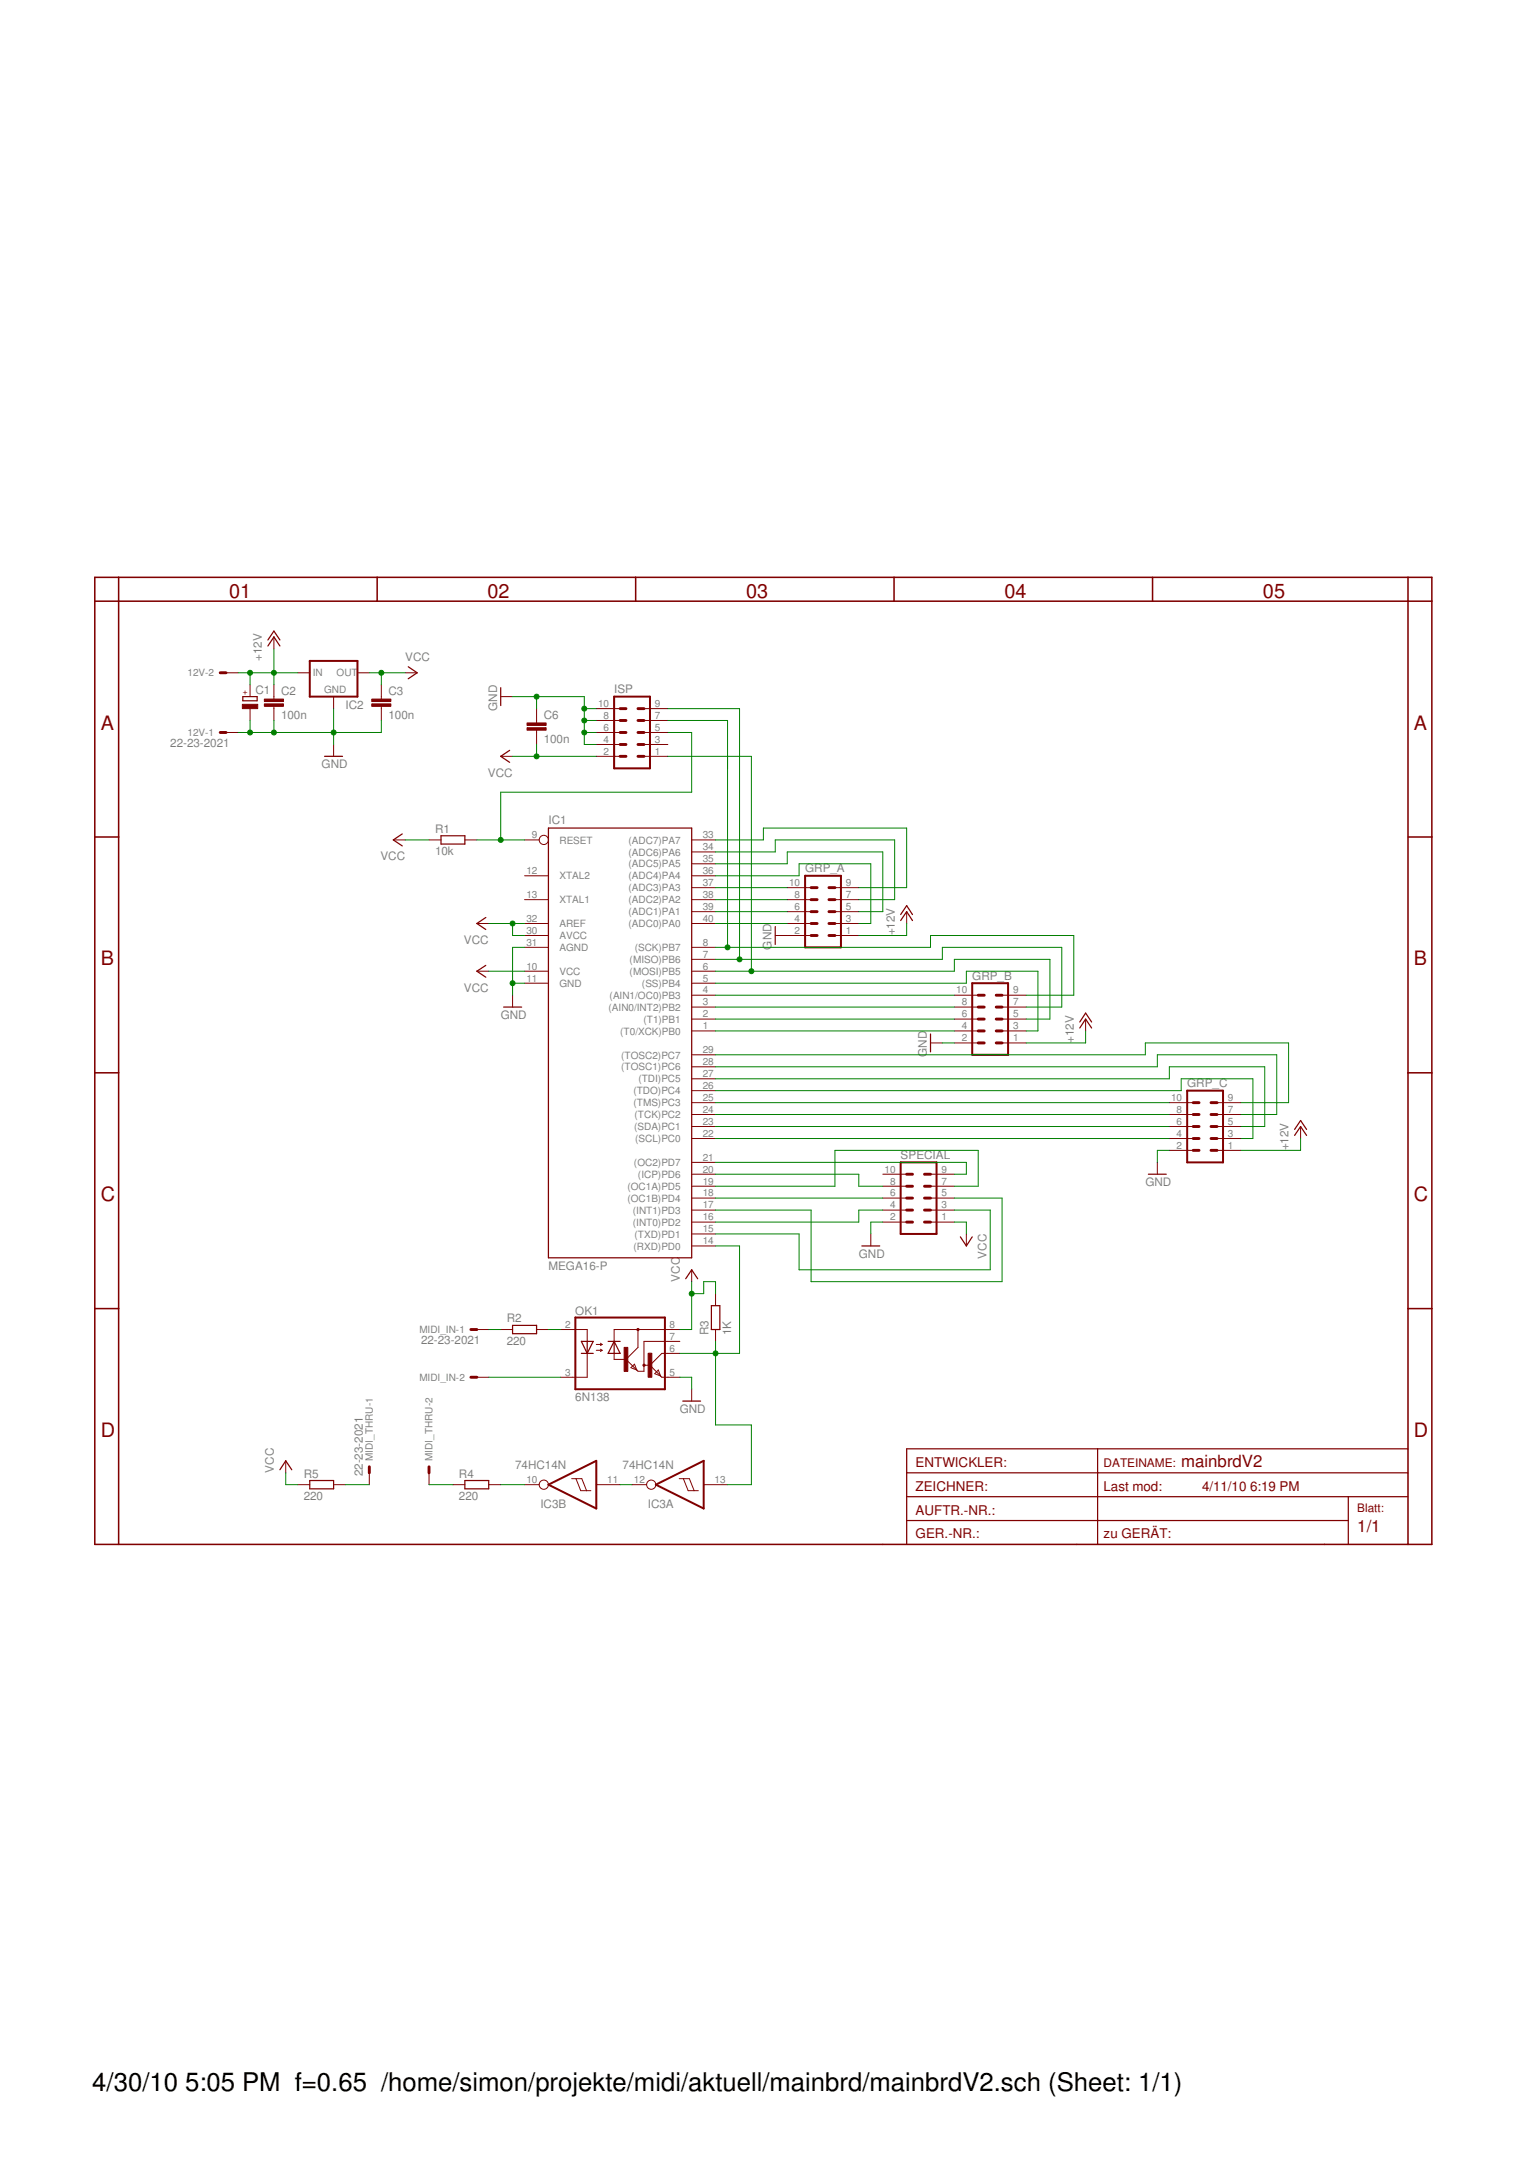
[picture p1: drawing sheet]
<svg xmlns="http://www.w3.org/2000/svg" width="210mm" height="297mm" viewBox="0 0 210 297" stroke-linecap="round" stroke-linejoin="round" font-family="sans-serif">
<g fill="#800000" stroke="#800000" stroke-width=".21">
<path d="M121.4 212.4h26.7z"/>
<path d="M148.1 212.4h34.1z"/>
<path d="M182.2 212.4h11.5z"/>
<path d="M193.7 212.4h3.3z"/>
<path d="M193.7 79.4h3.3z"/>
<path d="M123 79.4h70.7z"/>
<path d="M87.4 79.4h35.6z"/>
<path d="M51.9 79.4h35.5z"/>
<path d="M16.3 79.4h35.6z"/>
<path d="M13 79.4h3.3z"/>
<path d="M193.7 82.7h3.3z"/>
<path d="M197 79.4v3.3z"/>
<path d="M13 79.4v3.3z"/>
<path d="M158.5 82.7h35.2z"/>
<path d="M123 82.7h35.5z"/>
<path d="M87.4 82.7h35.6z"/>
<path d="M51.9 82.7h35.5z"/>
<path d="M16.3 82.7h35.6z"/>
<path d="M13 82.7h3.3z"/>
<path d="M13 82.7v64.8z"/>
<path d="M13 147.5v32.5z"/>
<path d="M13 180v32.4z"/>
<path d="M16.3 212.4h105.1z"/>
<path d="M13 212.4h3.3z"/>
<path d="M193.7 79.4v3.3z"/>
<path d="M16.3 180v32.4z"/>
<path d="M16.3 147.5v32.5z"/>
<path d="M16.3 115.1v32.4z"/>
<path d="M16.3 82.7v32.4z"/>
<path d="M16.3 79.4v3.3z"/>
<path d="M13 180h3.3z"/>
<path d="M13 147.5h3.3z"/>
<path d="M13 115.1h3.3z"/>
<path d="M51.9 79.4v3.3z"/>
<path d="M87.4 79.4v3.3z"/>
<path d="M123 79.4v3.3z"/>
<path d="M158.5 79.4v3.3z"/>
<path d="M193.7 82.7v64.8z"/>
<path d="M193.7 147.5v32.5z"/>
<path d="M193.7 180v32.4z"/>
<path d="M197 180v32.4z"/>
<path d="M197 147.5v32.5z"/>
<path d="M197 115.1v32.4z"/>
<path d="M197 82.7v32.4z"/>
<path d="M193.7 180h3.3z"/>
<path d="M193.7 147.5h3.3z"/>
<path d="M193.7 115.1h3.3z"/>
</g>
<g fill="#800000" stroke="#800000" stroke-width=".17">
<path d="M185.5 205.8v3.3z"/>
<path d="M124.7 205.8h26.3z"/>
<path d="M124.7 209.1v3.3z"/>
<path d="M124.7 205.8v3.3z"/>
<path d="M124.7 199.2h26.3z"/>
<path d="M151 199.2h42.7z"/>
<path d="M124.7 202.5h26.3z"/>
<path d="M151 202.5h42.7z"/>
<path d="M151 199.2v3.3z"/>
<path d="M151 202.5v3.3z"/>
<path d="M124.7 209.1h60.8z"/>
<path d="M185.5 209.1v3.3z"/>
<path d="M124.7 199.2v3.3z"/>
<path d="M124.7 202.5v3.3z"/>
<path d="M151 205.8h34.5z"/>
<path d="M185.5 205.8h8.2z"/>
<path d="M151 205.8v6.6z"/>
<path d="M75.4 113.9h19.7z"/>
<path d="M95.1 113.9v59.1z"/>
<path d="M75.4 173h19.7z"/>
<path d="M75.4 113.9v59.1z"/>
<path d="M44.6 104h2.5z"/>
<path d="M128 142.2v2.5z"/>
<path d="M68.9 94.6v2.4z"/>
<path d="M106.6 127.4v2.5z"/>
<path d="M69.3 138.5h2.5z"/>
<path d="M178.9 154.9l.8 1.2z"/>
<path d="M178.9 154.9l-.8 1.2z"/>
<path d="M178.9 154.1l.8 1.2z"/>
<path d="M178.9 154.1l-.8 1.2z"/>
<path d="M37.7 87.6l.8 1.2z"/>
<path d="M37.7 87.6l-.8 1.2z"/>
<path d="M37.7 86.8l.8 1.2z"/>
<path d="M37.7 86.8l-.8 1.2z"/>
<path d="M149.3 140.1l.9 1.3z"/>
<path d="M149.3 140.1l-.8 1.3z"/>
<path d="M149.3 139.3l.9 1.2z"/>
<path d="M149.3 139.3l-.8 1.2z"/>
<path d="M124.7 125.4l.8 1.2z"/>
<path d="M124.7 125.4l-.8 1.2z"/>
<path d="M124.7 124.5l.8 1.3z"/>
<path d="M124.7 124.5l-.8 1.3z"/>
<path d="M33.4 96.4h2z"/>
<path d="M35.4 95.8v.6z"/>
<path d="M33.4 95.8v.6z"/>
<path d="M33.4 95.8h2z"/>
<path d="M60.7 116.1h3.2z"/>
<path d="M60.7 114.9h3.2z"/>
<path d="M63.9 114.9v1.2z"/>
<path d="M60.7 114.9v1.2z"/>
<path d="M158 161.5h2.4z"/>
<path d="M81.6 184.5l-.8 1.6z"/>
<path d="M80 184.5l.8 1.6z"/>
<path d="M80.8 186.1h.8z"/>
<path d="M80 186.1h.8z"/>
<path d="M80.8 184.5h.8z"/>
<path d="M80.8 184.5v1.6z"/>
<path d="M80 184.5h.8z"/>
<path d="M84.5 184.5l-.9 1.6z"/>
<path d="M84.5 184.5l.8 1.6z"/>
<path d="M83.6 184.5h.9z"/>
<path d="M84.5 184.5h.8z"/>
<path d="M83.6 186.1h.9z"/>
<path d="M84.5 186.1h.8z"/>
<path d="M84.5 184.5v1.6z"/>
<path d="M70.5 183.4h3.3z"/>
<path d="M70.5 182.3h3.3z"/>
<path d="M73.8 182.3v1.1z"/>
<path d="M70.5 182.3v1.1z"/>
<path d="M93.9 192.7h2.5z"/>
<path d="M99 179.6v3.2z"/>
<path d="M97.9 179.6v3.2z"/>
<path d="M97.9 179.6h1.1z"/>
<path d="M97.9 182.8h1.1z"/>
<path d="M118.6 171.3h2.4z"/>
<path d="M63.9 204.7h3.3z"/>
<path d="M63.9 203.6h3.3z"/>
<path d="M67.2 203.6v1.1z"/>
<path d="M63.9 203.6v1.1z"/>
<path d="M42.6 204.7h3.3z"/>
<path d="M42.6 203.6h3.3z"/>
<path d="M45.9 203.6v1.1z"/>
<path d="M42.6 203.6v1.1z"/>
<path d="M56.2 93.3l1.2-.8z"/>
<path d="M56.2 91.7l1.2 .8z"/>
<path d="M68.9 104l1.2-.8z"/>
<path d="M68.9 104l1.2 .8z"/>
<path d="M54.1 115.5l1.2-.8z"/>
<path d="M54.1 115.5l1.2 .8z"/>
<path d="M65.6 133.6l1.2-.8z"/>
<path d="M65.6 133.6l1.2 .8z"/>
<path d="M65.6 127l1.2-.8z"/>
<path d="M65.6 127l1.2 .8z"/>
<path d="M132.1 170.1l.8 1.2z"/>
<path d="M133.7 170.1l-.8 1.2z"/>
<path d="M95.1 174.6l.9 1.2z"/>
<path d="M95.1 174.6l-.8 1.2z"/>
<path d="M39.3 200.9l.8 1.2z"/>
<path d="M39.3 200.9l-.8 1.2z"/>
</g>
<g fill="#800000" stroke="#800000" stroke-width=".14">
<path d="M95.1 115.5h3.3z"/>
<path d="M95.1 117.2h3.3z"/>
<path d="M95.1 118.8h3.3z"/>
<path d="M95.1 120.4h3.3z"/>
<path d="M95.1 122.1h3.3z"/>
<path d="M95.1 123.7h3.3z"/>
<path d="M95.1 125.4h3.3z"/>
<path d="M95.1 127h3.3z"/>
<path d="M95.1 130.3h3.3z"/>
<path d="M95.1 131.9h3.3z"/>
<path d="M95.1 133.6h3.3z"/>
<path d="M95.1 135.2h3.3z"/>
<path d="M95.1 136.9h3.3z"/>
<path d="M95.1 138.5h3.3z"/>
<path d="M95.1 140.1h3.3z"/>
<path d="M95.1 141.8h3.3z"/>
<path d="M95.1 145.1h3.3z"/>
<path d="M95.1 146.7h3.3z"/>
<path d="M95.1 148.4h3.3z"/>
<path d="M95.1 150h3.3z"/>
<path d="M95.1 151.6h3.3z"/>
<path d="M95.1 153.3h3.3z"/>
<path d="M95.1 154.9h3.3z"/>
<path d="M95.1 156.6h3.3z"/>
<path d="M72.2 130.3h3.2z"/>
<path d="M72.2 128.6h3.2z"/>
<path d="M72.2 127h3.2z"/>
<path d="M72.2 123.7h3.2z"/>
<path d="M72.2 120.4h3.2z"/>
<path d="M72.2 133.6h3.2z"/>
<path d="M72.2 135.2h3.2z"/>
<path d="M72.2 115.5h2z"/>
<path d="M95.1 171.3h3.3z"/>
<path d="M95.1 169.7h3.3z"/>
<path d="M95.1 168.1h3.3z"/>
<path d="M95.1 166.4h3.3z"/>
<path d="M95.1 164.8h3.3z"/>
<path d="M95.1 163.1h3.3z"/>
<path d="M95.1 161.5h3.3z"/>
<path d="M95.1 159.8h3.3z"/>
<path d="M31.1 100.7h1.6z"/>
<path d="M31.1 92.5h1.6z"/>
<path d="M41 92.5h1.6z"/>
<path d="M45.9 95.8v1.6z"/>
<path d="M49.2 92.5h1.6z"/>
<path d="M45.9 102.4v1.6z"/>
<path d="M128 143.4h1.6z"/>
<path d="M68.9 95.8h1.6z"/>
<path d="M106.6 128.6h1.7z"/>
<path d="M70.5 136.9v1.6z"/>
<path d="M178.9 154.9v1.7z"/>
<path d="M37.7 87.6v1.6z"/>
<path d="M149.3 140.1v1.7z"/>
<path d="M124.7 125.4v1.6z"/>
<path d="M34.4 97.4v1.7z"/>
<path d="M34.4 94.2v1.6z"/>
<path d="M37.7 94.2v1.6z"/>
<path d="M37.7 97.4v1.7z"/>
<path d="M37.7 95.8v.3z"/>
<path d="M37.7 97.1v.3z"/>
<path d="M52.5 94.2v1.6z"/>
<path d="M52.5 97.4v1.7z"/>
<path d="M52.5 95.8v.3z"/>
<path d="M52.5 97.1v.3z"/>
<path d="M88.6 104h3.3z"/>
<path d="M82 104h3.3z"/>
<path d="M88.6 102.4h3.3z"/>
<path d="M82 102.4h3.3z"/>
<path d="M88.6 100.7h3.3z"/>
<path d="M82 100.7h3.3z"/>
<path d="M88.6 99.1h3.3z"/>
<path d="M82 99.1h3.3z"/>
<path d="M88.6 97.4h3.3z"/>
<path d="M82 97.4h3.3z"/>
<path d="M73.8 97.4v1.7z"/>
<path d="M73.8 100.7v1.7z"/>
<path d="M73.8 99.1v.3z"/>
<path d="M73.8 100.4v.3z"/>
<path d="M63.9 115.5h1.7z"/>
<path d="M59 115.5h1.7z"/>
<path d="M114.8 128.6h3.3z"/>
<path d="M108.3 128.6h3.3z"/>
<path d="M114.8 127h3.3z"/>
<path d="M108.3 127h3.3z"/>
<path d="M114.8 125.4h3.3z"/>
<path d="M108.3 125.4h3.3z"/>
<path d="M114.8 123.7h3.3z"/>
<path d="M108.3 123.7h3.3z"/>
<path d="M114.8 122.1h3.3z"/>
<path d="M108.3 122.1h3.3z"/>
<path d="M137.8 143.4h3.3z"/>
<path d="M131.3 143.4h3.3z"/>
<path d="M137.8 141.8h3.3z"/>
<path d="M131.3 141.8h3.3z"/>
<path d="M137.8 140.1h3.3z"/>
<path d="M131.3 140.1h3.3z"/>
<path d="M137.8 138.5h3.3z"/>
<path d="M131.3 138.5h3.3z"/>
<path d="M137.8 136.9h3.3z"/>
<path d="M131.3 136.9h3.3z"/>
<path d="M167.4 158.2h3.3z"/>
<path d="M160.8 158.2h3.3z"/>
<path d="M167.4 156.6h3.3z"/>
<path d="M160.8 156.6h3.3z"/>
<path d="M167.4 154.9h3.3z"/>
<path d="M160.8 154.9h3.3z"/>
<path d="M167.4 153.3h3.3z"/>
<path d="M160.8 153.3h3.3z"/>
<path d="M167.4 151.6h3.3z"/>
<path d="M160.8 151.6h3.3z"/>
<path d="M159.2 159.8v1.7z"/>
<path d="M65.6 182.8h1.6z"/>
<path d="M65.6 189.4h1.6z"/>
<path d="M77.1 182.8h1.6z"/>
<path d="M77.1 189.4h1.6z"/>
<path d="M91.9 184.5h1.6z"/>
<path d="M91.9 182.8h1.6z"/>
<path d="M91.9 189.4h1.6z"/>
<path d="M91.9 186.1h1.6z"/>
<path d="M87.8 182.8v2.5z"/>
<path d="M88.6 187.7h.8z"/>
<path d="M88.6 184.5v3.2z"/>
<path d="M82 184.9h.8z"/>
<path d="M82.6 184.7l.2 .2z"/>
<path d="M82.6 185l.2-.1z"/>
<path d="M82 185.7h.8z"/>
<path d="M82.6 185.5l.2 .2z"/>
<path d="M82.6 185.9l.2-.2z"/>
<path d="M84.5 186.1v.8z"/>
<path d="M84.5 182.8h3.3z"/>
<path d="M84.5 182.8v1.7z"/>
<path d="M84.5 186.9h1.6z"/>
<path d="M88.6 187.7v.9z"/>
<path d="M80.8 182.8v1.7z"/>
<path d="M88.6 184.5h3.3z"/>
<path d="M87.8 182.8h4.1z"/>
<path d="M78.7 182.8h2.1z"/>
<path d="M78.7 189.4h2.1z"/>
<path d="M80.8 186.1v3.3z"/>
<path d="M87.8 185.3l-1.7 1.6z"/>
<path d="M86.1 186.9l1.5 1.5z"/>
<path d="M87.8 188.6h.8z"/>
<path d="M87.3 187.6l.3 .8z"/>
<path d="M87.6 188.4l.2 .2z"/>
<path d="M86.8 188.1l.8 .3z"/>
<path d="M86.8 188.1l.5-.5z"/>
<path d="M91 186.1l-1.6 1.6z"/>
<path d="M89.4 187.7l1.5 1.5z"/>
<path d="M91 189.4h.9z"/>
<path d="M91 186.1h.9z"/>
<path d="M90.5 188.4l.4 .8z"/>
<path d="M90.9 189.2l.1 .2z"/>
<path d="M90.1 188.9l.8 .3z"/>
<path d="M90.5 188.4l-.4 .5z"/>
<path d="M73.8 182.8h1.6z"/>
<path d="M68.9 182.8h1.6z"/>
<path d="M95.1 191v1.7z"/>
<path d="M98.4 177.9v1.7z"/>
<path d="M98.4 182.8v1.7z"/>
<path d="M128 168.1h3.3z"/>
<path d="M121.4 168.1h3.3z"/>
<path d="M128 166.4h3.3z"/>
<path d="M121.4 166.4h3.3z"/>
<path d="M128 164.8h3.3z"/>
<path d="M121.4 164.8h3.3z"/>
<path d="M128 163.1h3.3z"/>
<path d="M121.4 163.1h3.3z"/>
<path d="M128 161.5h3.3z"/>
<path d="M121.4 161.5h3.3z"/>
<path d="M119.8 169.7v1.6z"/>
<path d="M96.8 204.2h3.3z"/>
<path d="M86.9 204.2h2z"/>
<path d="M94 203.3l.7 1.7z"/>
<path d="M94.8 203.3l.7 1.7z"/>
<path d="M94 203.3h.8z"/>
<path d="M93.4 203.3h.6z"/>
<path d="M95.5 205h.6z"/>
<path d="M94.7 205h.8z"/>
<path d="M82 204.2h3.3z"/>
<path d="M72.2 204.2h2z"/>
<path d="M79.2 203.3l.7 1.7z"/>
<path d="M80 203.3l.7 1.7z"/>
<path d="M79.2 203.3h.8z"/>
<path d="M78.6 203.3h.6z"/>
<path d="M80.7 205h.6z"/>
<path d="M79.9 205h.8z"/>
<path d="M67.2 204.2h1.7z"/>
<path d="M62.3 204.2h1.6z"/>
<path d="M45.9 204.2h1.6z"/>
<path d="M41 204.2h1.6z"/>
<path d="M50.8 202.5v1.7z"/>
<path d="M59 202.5v1.7z"/>
<path d="M55.7 92.5h1.7z"/>
<path d="M68.9 104h1.6z"/>
<path d="M54.1 115.5h1.6z"/>
<path d="M65.6 133.6h1.6z"/>
<path d="M65.6 127h1.6z"/>
<path d="M132.9 169.7v1.6z"/>
<path d="M95.1 174.6v1.7z"/>
<path d="M39.3 200.9v1.6z"/>
</g>
<g fill="none" stroke="#800000" stroke-width=".14">
<circle cx="74.8" cy="115.5" r=".64"/>
<circle cx="74.8" cy="204.2" r=".64"/>
<circle cx="89.6" cy="204.2" r=".64"/>
</g>
<g fill="#800000" stroke="#800000" stroke-width=".4">
<path d="M30.3 100.7h.8z"/>
<path d="M30.3 92.5h.8z"/>
<path d="M87.8 97.4h.8z"/>
<path d="M87.8 99.1h.8z"/>
<path d="M87.8 100.7h.8z"/>
<path d="M87.8 102.4h.8z"/>
<path d="M87.8 104h.8z"/>
<path d="M85.3 97.4h.8z"/>
<path d="M85.3 99.1h.8z"/>
<path d="M85.3 100.7h.8z"/>
<path d="M85.3 102.4h.8z"/>
<path d="M85.3 104h.8z"/>
<path d="M114 122.1h.8z"/>
<path d="M114 123.7h.8z"/>
<path d="M114 125.4h.8z"/>
<path d="M114 127h.8z"/>
<path d="M114 128.6h.8z"/>
<path d="M111.6 122.1h.8z"/>
<path d="M111.6 123.7h.8z"/>
<path d="M111.6 125.4h.8z"/>
<path d="M111.6 127h.8z"/>
<path d="M111.6 128.6h.8z"/>
<path d="M137 136.9h.8z"/>
<path d="M137 138.5h.8z"/>
<path d="M137 140.1h.8z"/>
<path d="M137 141.8h.8z"/>
<path d="M137 143.4h.8z"/>
<path d="M134.6 136.9h.8z"/>
<path d="M134.6 138.5h.8z"/>
<path d="M134.6 140.1h.8z"/>
<path d="M134.6 141.8h.8z"/>
<path d="M134.6 143.4h.8z"/>
<path d="M166.6 151.6h.8z"/>
<path d="M166.6 153.3h.8z"/>
<path d="M166.6 154.9h.8z"/>
<path d="M166.6 156.6h.8z"/>
<path d="M166.6 158.2h.8z"/>
<path d="M164.1 151.6h.8z"/>
<path d="M164.1 153.3h.8z"/>
<path d="M164.1 154.9h.8z"/>
<path d="M164.1 156.6h.8z"/>
<path d="M164.1 158.2h.8z"/>
<path d="M64.8 182.8h.8z"/>
<path d="M64.8 189.4h.8z"/>
<path d="M127.2 161.5h.8z"/>
<path d="M127.2 163.1h.8z"/>
<path d="M127.2 164.8h.8z"/>
<path d="M127.2 166.4h.8z"/>
<path d="M127.2 168.1h.8z"/>
<path d="M124.7 161.5h.8z"/>
<path d="M124.7 163.1h.8z"/>
<path d="M124.7 164.8h.8z"/>
<path d="M124.7 166.4h.8z"/>
<path d="M124.7 168.1h.8z"/>
<path d="M50.8 201.7v.8z"/>
<path d="M59 201.7v.8z"/>
</g>
<g fill="#800000" stroke="#800000" stroke-width=".28">
<path d="M42.6 95.8h6.6z"/>
<path d="M49.2 90.9v4.9z"/>
<path d="M42.6 90.9h6.6z"/>
<path d="M42.6 90.9v4.9z"/>
<path d="M84.5 105.7h4.9z"/>
<path d="M84.5 95.8v9.9z"/>
<path d="M89.4 95.8v9.9z"/>
<path d="M84.5 95.8h4.9z"/>
<path d="M110.7 130.3h5z"/>
<path d="M110.7 120.4v9.9z"/>
<path d="M115.7 120.4v9.9z"/>
<path d="M110.7 120.4h5z"/>
<path d="M133.7 145.1h5z"/>
<path d="M133.7 135.2v9.9z"/>
<path d="M138.7 135.2v9.9z"/>
<path d="M133.7 135.2h5z"/>
<path d="M163.3 159.8h4.9z"/>
<path d="M163.3 150v9.8z"/>
<path d="M168.2 150v9.8z"/>
<path d="M163.3 150h4.9z"/>
<path d="M79.1 181.2h12.4z"/>
<path d="M79.1 191h12.4z"/>
<path d="M79.1 181.2v9.8z"/>
<path d="M91.5 181.2v9.8z"/>
<path d="M123.9 169.7h4.9z"/>
<path d="M123.9 159.8v9.9z"/>
<path d="M128.8 159.8v9.9z"/>
<path d="M123.9 159.8h4.9z"/>
<path d="M90.2 204.2l6.6 3.3z"/>
<path d="M90.2 204.2l6.6-3.3z"/>
<path d="M96.8 200.9v6.6z"/>
<path d="M75.4 204.2l6.6 3.3z"/>
<path d="M75.4 204.2l6.6-3.3z"/>
<path d="M82 200.9v6.6z"/>
</g>
<g fill="#800000" stroke="#800000" stroke-width=".14">
<path d="M33.3 96.9h2.2v.5h-2.2z"/>
<path d="M36.4 96.8h2.6v.3h-2.6z"/>
<path d="M36.4 96.1h2.6v.4h-2.6z"/>
<path d="M51.1 96.8h2.7v.3h-2.7z"/>
<path d="M51.1 96.1h2.7v.4h-2.7z"/>
<path d="M72.5 100.1h2.6v.3h-2.6z"/>
<path d="M72.5 99.4h2.6v.4h-2.6z"/>
<path d="M85.9 185.3h.5v3.3h-.5z"/>
<path d="M89.2 186.1h.5v3.3h-.5z"/>
</g>
<g fill="none" stroke="#800000" stroke-width=".28">
<circle cx="87.8" cy="182.8" r=".08"/>
<circle cx="88.6" cy="187.7" r=".08"/>
</g>
<g fill="#008000" stroke="#008000" stroke-width=".14">
<path d="M32.7 100.7h1.7z"/>
<path d="M34.4 100.7h3.3z"/>
<path d="M37.7 100.7h8.2z"/>
<path d="M45.9 100.7h6.6z"/>
<path d="M52.5 99.1v1.6z"/>
<path d="M45.9 100.7v1.7z"/>
<path d="M45.9 97.4v3.3z"/>
<path d="M34.4 99.1v1.6z"/>
<path d="M37.7 99.1v1.6z"/>
<path d="M70.5 135.2v1.7z"/>
<path d="M70.5 130.3v4.9z"/>
<path d="M70.5 130.3h1.7z"/>
<path d="M70.5 135.2h1.7z"/>
<path d="M80.4 97.4h1.6z"/>
<path d="M80.4 97.4v1.7z"/>
<path d="M80.4 99.1v1.6z"/>
<path d="M80.4 100.7h1.6z"/>
<path d="M80.4 99.1h1.6z"/>
<path d="M73.8 95.8v1.6z"/>
<path d="M73.8 95.8h6.6z"/>
<path d="M80.4 95.8v1.6z"/>
<path d="M80.4 102.4h1.6z"/>
<path d="M80.4 100.7v1.7z"/>
<path d="M70.5 95.8h3.3z"/>
<path d="M129.6 143.4h1.7z"/>
<path d="M159.2 158.2v1.6z"/>
<path d="M159.2 158.2h1.6z"/>
<path d="M95.1 189.4v1.6z"/>
<path d="M93.5 189.4h1.6z"/>
<path d="M119.8 168.1v1.6z"/>
<path d="M119.8 168.1h1.6z"/>
<path d="M32.7 92.5h1.7z"/>
<path d="M34.4 92.5h3.3z"/>
<path d="M37.7 92.5h3.3z"/>
<path d="M34.4 92.5v1.7z"/>
<path d="M37.7 92.5v1.7z"/>
<path d="M37.7 89.2v3.3z"/>
<path d="M178.9 156.6v1.6z"/>
<path d="M170.7 158.2h8.2z"/>
<path d="M149.3 141.8v1.6z"/>
<path d="M141.1 143.4h8.2z"/>
<path d="M124.7 127v1.6z"/>
<path d="M118.1 128.6h6.6z"/>
<path d="M65.6 115.5h3.3z"/>
<path d="M68.9 115.5h3.3z"/>
<path d="M91.9 100.7h3.2z"/>
<path d="M95.1 100.7v8.2z"/>
<path d="M68.9 108.9h26.2z"/>
<path d="M68.9 108.9v6.6z"/>
<path d="M98.4 130.3h1.7z"/>
<path d="M100.1 105.7v24.6z"/>
<path d="M100.1 104v1.7z"/>
<path d="M100.1 99.1v6.6z"/>
<path d="M91.9 99.1h8.2z"/>
<path d="M100.1 130.3h27.9z"/>
<path d="M128 128.6v1.7z"/>
<path d="M128 128.6h19.7z"/>
<path d="M147.7 128.6v8.3z"/>
<path d="M141.1 136.9h6.6z"/>
<path d="M98.4 131.9h3.3z"/>
<path d="M101.7 97.4v34.5z"/>
<path d="M91.9 97.4h9.8z"/>
<path d="M101.7 131.9h27.9z"/>
<path d="M129.6 130.3v1.6z"/>
<path d="M129.6 130.3h16.4z"/>
<path d="M146 130.3v8.2z"/>
<path d="M141.1 138.5h4.9z"/>
<path d="M98.4 133.6h5z"/>
<path d="M103.4 104v29.6z"/>
<path d="M91.9 104h11.5z"/>
<path d="M103.4 133.6h27.9z"/>
<path d="M131.3 131.9v1.7z"/>
<path d="M131.3 131.9h13.1z"/>
<path d="M144.4 131.9v8.2z"/>
<path d="M141.1 140.1h3.3z"/>
<path d="M98.4 127h9.9z"/>
<path d="M98.4 125.4h9.9z"/>
<path d="M98.4 123.7h9.9z"/>
<path d="M98.4 122.1h9.9z"/>
<path d="M98.4 120.4h11.5z"/>
<path d="M109.9 118.8v1.6z"/>
<path d="M109.9 118.8h9.9z"/>
<path d="M119.8 118.8v8.2z"/>
<path d="M118.1 127h1.7z"/>
<path d="M98.4 118.8h9.9z"/>
<path d="M108.3 117.2v1.6z"/>
<path d="M108.3 117.2h13.1z"/>
<path d="M121.4 117.2v8.2z"/>
<path d="M118.1 125.4h3.3z"/>
<path d="M98.4 117.2h8.2z"/>
<path d="M106.6 115.5v1.7z"/>
<path d="M106.6 115.5h16.5z"/>
<path d="M123.1 115.5v8.2z"/>
<path d="M118.1 123.7h5z"/>
<path d="M98.4 115.5h6.6z"/>
<path d="M105 113.9v1.6z"/>
<path d="M105 113.9h19.7z"/>
<path d="M124.7 113.9v8.2z"/>
<path d="M118.1 122.1h6.6z"/>
<path d="M98.4 141.8h32.9z"/>
<path d="M98.4 140.1h32.9z"/>
<path d="M98.4 138.5h32.9z"/>
<path d="M98.4 136.9h32.9z"/>
<path d="M98.4 135.2h34.5z"/>
<path d="M132.9 133.6v1.6z"/>
<path d="M132.9 133.6h9.9z"/>
<path d="M142.8 133.6v8.2z"/>
<path d="M141.1 141.8h1.7z"/>
<path d="M98.4 156.6h62.4z"/>
<path d="M98.4 154.9h62.4z"/>
<path d="M98.4 153.3h62.4z"/>
<path d="M98.4 151.6h62.4z"/>
<path d="M98.4 150h64.1z"/>
<path d="M162.5 148.4v1.6z"/>
<path d="M162.5 148.4h9.8z"/>
<path d="M172.3 148.4v8.2z"/>
<path d="M170.7 156.6h1.6z"/>
<path d="M170.7 154.9h3.3z"/>
<path d="M174 146.7v8.2z"/>
<path d="M160.8 146.7h13.2z"/>
<path d="M160.8 146.7v1.7z"/>
<path d="M98.4 148.4h62.4z"/>
<path d="M98.4 146.7h60.8z"/>
<path d="M159.2 145.1v1.6z"/>
<path d="M159.2 145.1h16.4z"/>
<path d="M175.6 145.1v8.2z"/>
<path d="M170.7 153.3h4.9z"/>
<path d="M98.4 145.1h59.1z"/>
<path d="M157.5 143.4v1.7z"/>
<path d="M157.5 143.4h19.7z"/>
<path d="M177.2 143.4v8.2z"/>
<path d="M170.7 151.6h6.5z"/>
<path d="M67.2 182.8h1.7z"/>
<path d="M75.4 182.8h1.7z"/>
<path d="M67.2 189.4h9.9z"/>
<path d="M93.5 186.1h4.9z"/>
<path d="M98.4 184.5v1.6z"/>
<path d="M98.4 186.1h3.3z"/>
<path d="M101.7 171.3v14.8z"/>
<path d="M98.4 171.3h3.3z"/>
<path d="M98.4 186.1v9.9z"/>
<path d="M98.4 196h5z"/>
<path d="M103.4 196v8.2z"/>
<path d="M100.1 204.2h3.3z"/>
<path d="M131.3 166.4h4.9z"/>
<path d="M136.2 166.4v8.2z"/>
<path d="M109.9 174.6h26.3z"/>
<path d="M109.9 169.7v4.9z"/>
<path d="M98.4 169.7h11.5z"/>
<path d="M98.4 168.1h19.7z"/>
<path d="M118.1 166.4v1.7z"/>
<path d="M118.1 166.4h3.3z"/>
<path d="M98.4 164.8h23z"/>
<path d="M98.4 161.5h19.7z"/>
<path d="M118.1 161.5v1.6z"/>
<path d="M118.1 163.1h3.3z"/>
<path d="M98.4 159.8h34.5z"/>
<path d="M132.9 159.8v1.7z"/>
<path d="M131.3 161.5h1.6z"/>
<path d="M98.4 163.1h16.4z"/>
<path d="M114.8 158.2v4.9z"/>
<path d="M114.8 158.2h19.8z"/>
<path d="M134.6 158.2v4.9z"/>
<path d="M131.3 163.1h3.3z"/>
<path d="M131.3 164.8h6.5z"/>
<path d="M137.8 164.8v11.5z"/>
<path d="M111.6 176.3h26.2z"/>
<path d="M111.6 166.4v9.9z"/>
<path d="M98.4 166.4h13.2z"/>
<path d="M85.3 204.2h1.6z"/>
<path d="M68.9 204.2h3.3z"/>
<path d="M47.5 204.2h3.3z"/>
<path d="M59 204.2h3.3z"/>
<path d="M50.8 92.5h1.7z"/>
<path d="M52.5 92.5h3.2z"/>
<path d="M52.5 92.5v1.7z"/>
<path d="M73.8 102.4v1.6z"/>
<path d="M73.8 104h8.2z"/>
<path d="M70.5 104h3.3z"/>
<path d="M55.7 115.5h3.3z"/>
<path d="M67.2 127h3.3z"/>
<path d="M70.5 127h1.7z"/>
<path d="M70.5 128.6h1.7z"/>
<path d="M70.5 127v1.6z"/>
<path d="M67.2 133.6h5z"/>
<path d="M39.3 202.5v1.7z"/>
<path d="M39.3 204.2h1.7z"/>
<path d="M93.5 182.8h1.6z"/>
<path d="M95.1 177.9v4.9z"/>
<path d="M95.1 176.3v1.6z"/>
<path d="M98.4 176.3v1.6z"/>
<path d="M96.8 176.3h1.6z"/>
<path d="M96.8 176.3v1.6z"/>
<path d="M95.1 177.9h1.7z"/>
<path d="M131.3 168.1h1.6z"/>
<path d="M132.9 168.1v1.6z"/>
<circle cx="34.4" cy="100.7" r=".34"/>
<circle cx="37.7" cy="100.7" r=".34"/>
<circle cx="45.9" cy="100.7" r=".34"/>
<circle cx="70.5" cy="135.2" r=".34"/>
<circle cx="80.4" cy="99.1" r=".34"/>
<circle cx="80.4" cy="100.7" r=".34"/>
<circle cx="80.4" cy="97.4" r=".34"/>
<circle cx="73.8" cy="95.8" r=".34"/>
<circle cx="37.7" cy="92.5" r=".34"/>
<circle cx="34.4" cy="92.5" r=".34"/>
<circle cx="68.9" cy="115.5" r=".34"/>
<circle cx="100.1" cy="130.3" r=".34"/>
<circle cx="101.7" cy="131.9" r=".34"/>
<circle cx="103.4" cy="133.6" r=".34"/>
<circle cx="98.4" cy="186.1" r=".34"/>
<circle cx="52.5" cy="92.5" r=".34"/>
<circle cx="73.8" cy="104" r=".34"/>
<circle cx="70.5" cy="127" r=".34"/>
<circle cx="95.1" cy="177.9" r=".34"/>
</g>
<g font-size="3.5">
<text x="12.7" y="287.5">4/30/10</text>
<text x="25.5" y="287.5">5:05 PM f=0.65 /home/simon/projekte/midi/aktuell/mainbrd/mainbrdV2.sch (Sheet: 1/1)</text>
</g>
<g font-size="2.7" fill="#800000">
<text x="31.5" y="82.3">01</text>
<text x="67.1" y="82.3">02</text>
<text x="102.6" y="82.3">03</text>
<text x="138.2" y="82.3">04</text>
<text x="173.7" y="82.3">05</text>
<text x="13.9" y="100.3">A</text>
<text x="194.5" y="100.3">A</text>
<text x="13.9" y="132.7">B</text>
<text x="194.5" y="132.7">B</text>
<text x="13.9" y="165.2">C</text>
<text x="194.5" y="165.2">C</text>
<text x="13.9" y="197.6">D</text>
<text x="194.5" y="197.6">D</text>
</g>
<g font-size="2.3" fill="#800000">
<text x="162.5" y="201.7">mainbrdV2</text>
<text x="186.7" y="210.7">1/1</text>
</g>
<g font-size="1.8" fill="#800000">
<text x="125.9" y="201.7">ENTWICKLER:</text>
<text x="125.9" y="205">ZEICHNER:</text>
<text x="125.9" y="208.3">AUFTR.-NR.:</text>
<text x="151.8" y="205">Last mod:</text>
<text x="165.3" y="205">4/11/10</text>
<text x="172" y="205">6:19 PM</text>
<text x="125.9" y="211.6">GER.-NR.:</text>
<text x="151.8" y="211.6">zu GERÄT:</text>
</g>
<g font-size="1.6" fill="#808080">
<text x="35.1" y="95.5">C1</text>
<text x="36" y="90.9" transform="rotate(-90 36 90.9)">+12V</text>
<text x="38.7" y="95.6">C2</text>
<text x="53.4" y="95.6">C3</text>
<text x="55.7" y="90.9">VCC</text>
<text x="84.5" y="95.3">ISP</text>
<text x="38.7" y="98.8">100n</text>
<text x="47.5" y="97.4">IC2</text>
<text x="53.4" y="98.8">100n</text>
<text x="68.4" y="97.7" transform="rotate(-90 68.4 97.7)">GND</text>
<text x="74.8" y="98.8">C6</text>
<text x="23.4" y="102.8">22-23-2021</text>
<text x="44.2" y="105.7">GND</text>
<text x="67.1" y="106.8">VCC</text>
<text x="74.8" y="102.1">100n</text>
<text x="75.4" y="113.4">IC1</text>
<text x="52.3" y="118.3">VCC</text>
<text x="59.8" y="117.6">10k</text>
<text x="59.8" y="114.5">R1</text>
<text x="110.7" y="119.9">GRP_A</text>
<text x="63.8" y="129.8">VCC</text>
<text x="106.1" y="130.6" transform="rotate(-90 106.1 130.6)">GND</text>
<text x="123.1" y="128.6" transform="rotate(-90 123.1 128.6)">+12V</text>
<text x="63.8" y="136.4">VCC</text>
<text x="133.7" y="134.7">GRP_B</text>
<text x="68.9" y="140.1">GND</text>
<text x="147.7" y="143.4" transform="rotate(-90 147.7 143.4)">+12V</text>
<text x="127.5" y="145.4" transform="rotate(-90 127.5 145.4)">GND</text>
<text x="163.3" y="149.5">GRP_C</text>
<text x="123.9" y="159.3">SPECIAL</text>
<text x="177.3" y="158.2" transform="rotate(-90 177.3 158.2)">+12V</text>
<text x="157.5" y="163.1">GND</text>
<text x="118.1" y="173">GND</text>
<text x="135.7" y="173.1" transform="rotate(-90 135.7 173.1)">VCC</text>
<text x="75.4" y="174.6">MEGA16-P</text>
<text x="93.5" y="176.3" transform="rotate(-90 93.5 176.3)">VCC</text>
<text x="57.9" y="184.9">22-23-2021</text>
<text x="69.7" y="185">220</text>
<text x="69.7" y="181.9">R2</text>
<text x="79.1" y="180.8">OK1</text>
<text x="97.5" y="183.6" transform="rotate(-90 97.5 183.6)">R3</text>
<text x="100.6" y="183.6" transform="rotate(-90 100.6 183.6)">1K</text>
<text x="79.1" y="192.7">6N138</text>
<text x="93.5" y="194.3">GND</text>
<text x="37.7" y="202.5" transform="rotate(-90 37.7 202.5)">VCC</text>
<text x="41.8" y="203.2">R5</text>
<text x="49.9" y="203" transform="rotate(-90 49.9 203)">22-23-2021</text>
<text x="63.1" y="203.2">R4</text>
<text x="70.9" y="202">74HC14N</text>
<text x="85.6" y="202">74HC14N</text>
<text x="41.8" y="206.3">220</text>
<text x="63.1" y="206.3">220</text>
<text x="74.3" y="207.4">IC3B</text>
<text x="89.1" y="207.4">IC3A</text>
</g>
<g font-size="1.6" fill="#800000">
<text x="151.8" y="201.7">DATEINAME:</text>
<text x="186.7" y="207.9">Blatt:</text>
</g>
<g font-size="1.4" fill="#808080">
<text x="25.8" y="93">12V-2</text>
<text x="43" y="92.9">IN</text>
<text x="44.6" y="95.3">GND</text>
<text x="46.3" y="92.9">OUT</text>
<text x="25.8" y="101.2">12V-1</text>
<text x="82.3" y="97.2">10</text>
<text x="83" y="100.5">6</text>
<text x="83" y="98.9">8</text>
<text x="90.1" y="100.5">5</text>
<text x="90.1" y="98.9">7</text>
<text x="90.1" y="97.2">9</text>
<text x="83" y="103.8">2</text>
<text x="83" y="102.1">4</text>
<text x="90.1" y="103.8">1</text>
<text x="90.1" y="102.1">3</text>
<text x="73.2" y="115.3">9</text>
<text x="77" y="116">RESET</text>
<text x="86.5" y="116">(ADC7)PA7</text>
<text x="86.5" y="117.7">(ADC6)PA6</text>
<text x="86.5" y="119.3">(ADC5)PA5</text>
<text x="96.7" y="115.3">33</text>
<text x="96.7" y="116.9">34</text>
<text x="96.7" y="118.6">35</text>
<text x="72.4" y="123.5">13</text>
<text x="72.4" y="120.2">12</text>
<text x="77" y="124.2">XTAL1</text>
<text x="77" y="120.9">XTAL2</text>
<text x="86.5" y="120.9">(ADC4)PA4</text>
<text x="86.5" y="122.6">(ADC3)PA3</text>
<text x="86.5" y="124.2">(ADC2)PA2</text>
<text x="86.5" y="125.9">(ADC1)PA1</text>
<text x="96.7" y="120.2">36</text>
<text x="96.7" y="121.8">37</text>
<text x="96.7" y="123.5">38</text>
<text x="96.7" y="125.1">39</text>
<text x="108.5" y="121.8">10</text>
<text x="109.3" y="125.1">6</text>
<text x="109.3" y="123.5">8</text>
<text x="116.4" y="125.1">5</text>
<text x="116.4" y="123.5">7</text>
<text x="116.4" y="121.8">9</text>
<text x="72.4" y="130.1">31</text>
<text x="72.4" y="128.4">30</text>
<text x="72.4" y="126.8">32</text>
<text x="77" y="130.8">AGND</text>
<text x="77" y="129.1">AVCC</text>
<text x="77" y="127.5">AREF</text>
<text x="86.5" y="127.5">(ADC0)PA0</text>
<text x="87.3" y="130.8">(SCK)PB7</text>
<text x="96.7" y="126.8">40</text>
<text x="96.7" y="130.1">8</text>
<text x="96.7" y="131.7">7</text>
<text x="109.3" y="128.4">2</text>
<text x="109.3" y="126.8">4</text>
<text x="116.4" y="128.4">1</text>
<text x="116.4" y="126.8">3</text>
<text x="72.4" y="133.3">10</text>
<text x="72.4" y="135">11</text>
<text x="77" y="134.1">VCC</text>
<text x="77" y="135.7">GND</text>
<text x="83.9" y="137.4">(AIN1/OC0)PB3</text>
<text x="86.6" y="132.4">(MISO)PB6</text>
<text x="86.6" y="134.1">(MOSI)PB5</text>
<text x="88.3" y="135.7">(SS)PB4</text>
<text x="96.7" y="133.3">6</text>
<text x="96.7" y="135">5</text>
<text x="96.7" y="136.6">4</text>
<text x="131.5" y="136.6">10</text>
<text x="139.4" y="136.6">9</text>
<text x="83.7" y="139">(AIN0/INT2)PB2</text>
<text x="85.3" y="142.3">(T0/XCK)PB0</text>
<text x="88.5" y="140.6">(T1)PB1</text>
<text x="96.7" y="138.3">3</text>
<text x="96.7" y="139.9">2</text>
<text x="96.7" y="141.5">1</text>
<text x="132.3" y="143.2">2</text>
<text x="132.3" y="141.5">4</text>
<text x="132.3" y="139.9">6</text>
<text x="132.3" y="138.3">8</text>
<text x="139.4" y="143.2">1</text>
<text x="139.4" y="141.5">3</text>
<text x="139.4" y="139.9">5</text>
<text x="139.4" y="138.3">7</text>
<text x="85.4" y="145.6">(TOSC2)PC7</text>
<text x="85.4" y="147.2">(TOSC1)PC6</text>
<text x="87.8" y="148.8">(TDI)PC5</text>
<text x="96.7" y="144.8">29</text>
<text x="96.7" y="146.5">28</text>
<text x="96.7" y="148.1">27</text>
<text x="96.7" y="149.8">26</text>
<text x="87.1" y="150.5">(TDO)PC4</text>
<text x="87.1" y="152.1">(TMS)PC3</text>
<text x="87.2" y="155.4">(SDA)PC1</text>
<text x="87.3" y="153.8">(TCK)PC2</text>
<text x="96.7" y="151.4">25</text>
<text x="96.7" y="153">24</text>
<text x="96.7" y="154.7">23</text>
<text x="161.1" y="151.4">10</text>
<text x="161.8" y="154.7">6</text>
<text x="161.8" y="153">8</text>
<text x="168.9" y="154.7">5</text>
<text x="168.9" y="153">7</text>
<text x="168.9" y="151.4">9</text>
<text x="87.2" y="160.3">(OC2)PD7</text>
<text x="87.4" y="157.1">(SCL)PC0</text>
<text x="87.8" y="162">(ICP)PD6</text>
<text x="96.7" y="156.3">22</text>
<text x="96.7" y="161.3">20</text>
<text x="96.7" y="159.6">21</text>
<text x="121.7" y="161.3">10</text>
<text x="129.5" y="161.3">9</text>
<text x="161.8" y="158">2</text>
<text x="161.8" y="156.3">4</text>
<text x="168.9" y="158">1</text>
<text x="168.9" y="156.3">3</text>
<text x="86.3" y="165.3">(OC1B)PD4</text>
<text x="86.3" y="163.6">(OC1A)PD5</text>
<text x="87.1" y="166.9">(INT1)PD3</text>
<text x="96.7" y="167.8">16</text>
<text x="96.7" y="166.2">17</text>
<text x="96.7" y="164.5">18</text>
<text x="96.7" y="162.9">19</text>
<text x="122.4" y="167.8">2</text>
<text x="122.4" y="166.2">4</text>
<text x="122.4" y="164.5">6</text>
<text x="122.4" y="162.9">8</text>
<text x="129.5" y="167.8">1</text>
<text x="129.5" y="166.2">3</text>
<text x="129.5" y="164.5">5</text>
<text x="129.5" y="162.9">7</text>
<text x="87.1" y="168.6">(INT0)PD2</text>
<text x="87.1" y="171.8">(RXD)PD0</text>
<text x="87.3" y="170.2">(TXD)PD1</text>
<text x="96.7" y="171.1">14</text>
<text x="96.7" y="169.5">15</text>
<text x="57.7" y="183.3">MIDI_IN-1</text>
<text x="77.7" y="182.6">2</text>
<text x="92.1" y="184.2">7</text>
<text x="92.1" y="182.6">8</text>
<text x="92.1" y="185.9">6</text>
<text x="57.7" y="189.9">MIDI_IN-2</text>
<text x="77.7" y="189.2">3</text>
<text x="92.1" y="189.2">5</text>
<text x="51.3" y="200.9" transform="rotate(-90 51.3 200.9)">MIDI_THRU-1</text>
<text x="59.5" y="200.9" transform="rotate(-90 59.5 200.9)">MIDI_THRU-2</text>
<text x="72.4" y="203.9">10</text>
<text x="83.5" y="203.9">11</text>
<text x="87.2" y="203.9">12</text>
<text x="98.3" y="203.9">13</text>
</g>
<text font-size="1.1" fill="#800000" x="34" y="95.5" transform="rotate(-90 34 95.5)">+</text>
</svg>
